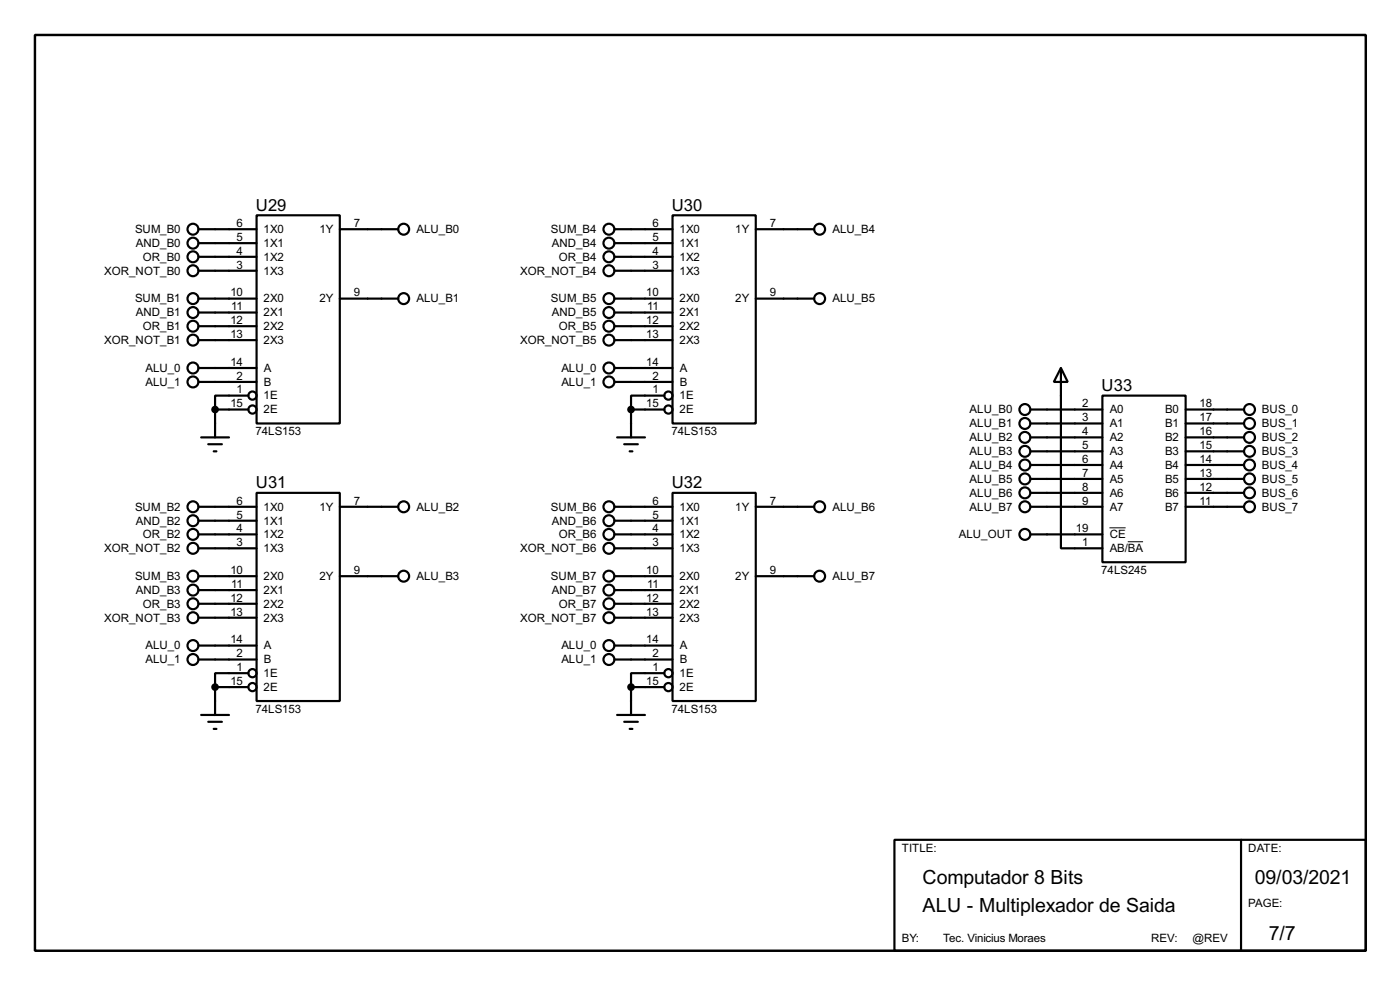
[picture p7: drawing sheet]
<svg xmlns="http://www.w3.org/2000/svg" width="256mm" height="180mm" viewBox="0 0 256 180" stroke-linecap="round" stroke-linejoin="round" font-family="sans-serif">
<path d="M6.4 6.4h243.8v167.6h-243.8z" fill="none" stroke="#000" stroke-width=".45"/>
<g fill="none" stroke="#000" stroke-width=".4">
<path d="M47 39.4h15.3v38.1h-15.3zM123.2 39.4h15.3v38.1h-15.3zM36.4 42h10.6M36.4 44.5h10.6M36.4 47h10.6M36.4 49.6h10.6M36.4 54.7h10.6M36.4 57.2h10.6M36.4 59.7h10.6M62.3 42h10.7M62.3 54.7h10.7M112.6 42h10.6"/>
<path d="M112.6 44.5h10.6M112.6 47h10.6M112.6 49.6h10.6M112.6 54.7h10.6M112.6 57.2h10.6M112.6 59.7h10.6M138.5 42h10.7M138.5 54.7h10.7M36.4 62.3h10.6M36.4 67.4h10.6M36.4 69.9h10.6M39.4 75v5.1"/>
<path d="M39.4 75h6.1M45.5 72.4h-6.1v2.6M112.6 62.3h10.6M112.6 67.4h10.6M112.6 69.9h10.6M115.6 75h6.1M115.6 75v5.1M121.7 72.4h-6.1v2.6M188.8 75h13.2M188.8 77.5h13.2M194.4 67.4l1.2 2.5h-2.5zM194.4 67.4v33h7.6"/>
<path d="M202 72.4h15.2v30.5h-15.2zM217.2 75h10.7M217.2 77.5h10.7M36.4 92.8h10.6M36.4 95.3h10.6M36.4 97.8h10.6M36.9 80.1h5.1M38.2 81.3h2.5M39.2 82.6h.5M47 90.2h15.3v38.1h-15.3zM62.3 92.8h10.7M112.6 92.8h10.6"/>
<path d="M112.6 95.3h10.6M112.6 97.8h10.6M113.1 80.1h5.1M114.4 81.3h2.5M115.4 82.6h.5M123.2 90.2h15.3v38.1h-15.3zM138.5 92.8h10.7M188.8 92.8h13.2M188.8 97.8h13.2M188.8 82.6h13.2M188.8 80.1h13.2M188.8 85.1h13.2"/>
<path d="M188.8 87.7h13.2M188.8 90.2h13.2M217.2 92.8h10.7M217.2 82.6h10.7M217.2 80.1h10.7M217.2 85.1h10.7M217.2 87.7h10.7M217.2 90.2h10.7M36.4 100.4h10.6M36.4 105.5h10.6M36.4 108h10.6M36.4 110.5h10.6"/>
<path d="M36.4 113.1h10.6M36.4 118.2h10.6M62.3 105.5h10.7M112.6 100.4h10.6M112.6 105.5h10.6M112.6 108h10.6M112.6 110.5h10.6M112.6 113.1h10.6M112.6 118.2h10.6M138.5 105.5h10.7M36.4 120.7h10.6M36.9 130.9h5.1"/>
<path d="M38.2 132.1h2.5M39.2 133.4h.5M39.4 125.8v5.1M39.4 125.8h6.1M45.5 123.2h-6.1v2.6M112.6 120.7h10.6M113.1 130.9h5.1M114.4 132.1h2.5M115.4 133.4h.5M115.6 125.8v5.1M115.6 125.8h6.1M121.7 123.2h-6.1v2.6"/>
<path d="M163.9 153.7h86.3v20.3h-86.3zM227.4 153.7v20.3"/>
<circle cx="35.3" cy="42" r="1"/>
<circle cx="35.3" cy="49.6" r="1"/>
<circle cx="35.3" cy="47" r="1"/>
<circle cx="35.3" cy="44.5" r="1"/>
<circle cx="35.3" cy="59.7" r="1"/>
<circle cx="35.3" cy="57.2" r="1"/>
<circle cx="35.3" cy="54.7" r="1"/>
<circle cx="73.9" cy="42" r="1"/>
<circle cx="73.9" cy="54.7" r="1"/>
<circle cx="111.5" cy="47" r="1"/>
<circle cx="111.5" cy="49.6" r="1"/>
<circle cx="111.5" cy="42" r="1"/>
<circle cx="111.5" cy="44.5" r="1"/>
<circle cx="111.5" cy="57.2" r="1"/>
<circle cx="111.5" cy="54.7" r="1"/>
<circle cx="111.5" cy="59.7" r="1"/>
<circle cx="150.1" cy="42" r="1"/>
<circle cx="150.1" cy="54.7" r="1"/>
<circle cx="35.3" cy="67.4" r="1"/>
<circle cx="35.3" cy="69.9" r="1"/>
<circle cx="35.3" cy="62.3" r="1"/>
<circle cx="46.2" cy="72.4" r=".75"/>
<circle cx="46.2" cy="75" r=".75"/>
<circle cx="111.5" cy="62.3" r="1"/>
<circle cx="111.5" cy="69.9" r="1"/>
<circle cx="111.5" cy="67.4" r="1"/>
<circle cx="122.4" cy="75" r=".75"/>
<circle cx="122.4" cy="72.4" r=".75"/>
<circle cx="187.7" cy="75" r="1"/>
<circle cx="187.7" cy="77.5" r="1"/>
<circle cx="228.9" cy="77.5" r="1"/>
<circle cx="228.9" cy="75" r="1"/>
<circle cx="35.3" cy="95.3" r="1"/>
<circle cx="35.3" cy="97.8" r="1"/>
<circle cx="35.3" cy="92.8" r="1"/>
<circle cx="73.9" cy="92.8" r="1"/>
<circle cx="111.5" cy="92.8" r="1"/>
<circle cx="111.5" cy="95.3" r="1"/>
<circle cx="111.5" cy="97.8" r="1"/>
<circle cx="150.1" cy="92.8" r="1"/>
<circle cx="187.7" cy="90.2" r="1"/>
<circle cx="187.7" cy="85.1" r="1"/>
<circle cx="187.7" cy="82.6" r="1"/>
<circle cx="187.7" cy="80.1" r="1"/>
<circle cx="187.7" cy="87.7" r="1"/>
<circle cx="187.7" cy="92.8" r="1"/>
<circle cx="187.7" cy="97.8" r="1"/>
<circle cx="228.9" cy="90.2" r="1"/>
<circle cx="228.9" cy="87.7" r="1"/>
<circle cx="228.9" cy="82.6" r="1"/>
<circle cx="228.9" cy="92.8" r="1"/>
<circle cx="228.9" cy="85.1" r="1"/>
<circle cx="228.9" cy="80.1" r="1"/>
<circle cx="35.3" cy="118.2" r="1"/>
<circle cx="35.3" cy="108" r="1"/>
<circle cx="35.3" cy="110.5" r="1"/>
<circle cx="35.3" cy="113.1" r="1"/>
<circle cx="35.3" cy="100.4" r="1"/>
<circle cx="35.3" cy="105.5" r="1"/>
<circle cx="73.9" cy="105.5" r="1"/>
<circle cx="111.5" cy="105.5" r="1"/>
<circle cx="111.5" cy="100.4" r="1"/>
<circle cx="111.5" cy="118.2" r="1"/>
<circle cx="111.5" cy="110.5" r="1"/>
<circle cx="111.5" cy="108" r="1"/>
<circle cx="111.5" cy="113.1" r="1"/>
<circle cx="150.1" cy="105.5" r="1"/>
<circle cx="35.3" cy="120.7" r="1"/>
<circle cx="46.2" cy="125.8" r=".75"/>
<circle cx="46.2" cy="123.2" r=".75"/>
<circle cx="111.5" cy="120.7" r="1"/>
<circle cx="122.4" cy="125.8" r=".75"/>
<circle cx="122.4" cy="123.2" r=".75"/>
</g>
<g fill="#000" stroke="#000" stroke-width=".4">
<circle cx="39.4" cy="75" r=".5"/>
<circle cx="115.6" cy="75" r=".5"/>
<circle cx="39.4" cy="125.8" r=".5"/>
<circle cx="115.6" cy="125.8" r=".5"/>
</g>
<path d="M203.3 96.6h2.9M206.6 99.2h2.8" fill="none" stroke="#000" stroke-width=".18"/>
<g font-size="4">
<text x="169" y="161.9">Computador 8 Bits</text>
<text x="229.9" y="161.9">09/03/2021</text>
<text x="169" y="166.9">ALU - Multiplexador de Saida</text>
<text x="232.5" y="172">7/7</text>
</g>
<g font-size="3.4">
<text x="46.9" y="38.6">U29</text>
<text x="123.1" y="38.6">U30</text>
<text x="201.8" y="71.6">U33</text>
<text x="46.9" y="89.4">U31</text>
<text x="123.1" y="89.4">U32</text>
</g>
<g font-size="2.4">
<text x="43.4" y="41.6">6</text>
<text x="64.8" y="41.6">7</text>
<text x="119.6" y="41.6">6</text>
<text x="141" y="41.6">7</text>
<text x="24.7" y="42.7">SUM_B0</text>
<text x="24.9" y="45.2">AND_B0</text>
<text x="26.2" y="47.7">OR_B0</text>
<text x="43.4" y="44.1">5</text>
<text x="43.4" y="46.6">4</text>
<text x="48.3" y="42.7">1X0</text>
<text x="48.3" y="45.2">1X1</text>
<text x="48.3" y="47.7">1X2</text>
<text x="58.5" y="42.7">1Y</text>
<text x="76.3" y="42.7">ALU_B0</text>
<text x="100.9" y="42.7">SUM_B4</text>
<text x="101.1" y="45.2">AND_B4</text>
<text x="102.4" y="47.7">OR_B4</text>
<text x="119.6" y="44.1">5</text>
<text x="119.6" y="46.6">4</text>
<text x="124.5" y="42.7">1X0</text>
<text x="124.5" y="45.2">1X1</text>
<text x="124.5" y="47.7">1X2</text>
<text x="134.7" y="42.7">1Y</text>
<text x="152.5" y="42.7">ALU_B4</text>
<text x="19.1" y="50.3">XOR_NOT_B0</text>
<text x="43.4" y="49.2">3</text>
<text x="48.3" y="50.3">1X3</text>
<text x="95.3" y="50.3">XOR_NOT_B4</text>
<text x="119.6" y="49.2">3</text>
<text x="124.5" y="50.3">1X3</text>
<text x="24.7" y="55.4">SUM_B1</text>
<text x="24.9" y="57.9">AND_B1</text>
<text x="42.2" y="54.3">10</text>
<text x="42.2" y="59.3">12</text>
<text x="42.4" y="56.8">11</text>
<text x="48.3" y="55.4">2X0</text>
<text x="48.3" y="57.9">2X1</text>
<text x="58.5" y="55.4">2Y</text>
<text x="64.8" y="54.3">9</text>
<text x="76.3" y="55.4">ALU_B1</text>
<text x="100.9" y="55.4">SUM_B5</text>
<text x="101.1" y="57.9">AND_B5</text>
<text x="118.4" y="54.3">10</text>
<text x="118.4" y="59.3">12</text>
<text x="118.6" y="56.8">11</text>
<text x="124.5" y="55.4">2X0</text>
<text x="124.5" y="57.9">2X1</text>
<text x="134.7" y="55.4">2Y</text>
<text x="141" y="54.3">9</text>
<text x="152.5" y="55.4">ALU_B5</text>
<text x="19.1" y="63">XOR_NOT_B1</text>
<text x="26.2" y="60.4">OR_B1</text>
<text x="42.2" y="61.9">13</text>
<text x="48.3" y="60.4">2X2</text>
<text x="48.3" y="63">2X3</text>
<text x="95.3" y="63">XOR_NOT_B5</text>
<text x="102.4" y="60.4">OR_B5</text>
<text x="118.4" y="61.9">13</text>
<text x="124.5" y="60.4">2X2</text>
<text x="124.5" y="63">2X3</text>
<text x="26.6" y="68.1">ALU_0</text>
<text x="26.6" y="70.6">ALU_1</text>
<text x="42.2" y="67">14</text>
<text x="43.4" y="69.5">2</text>
<text x="43.4" y="72">1</text>
<text x="48.3" y="68.1">A</text>
<text x="48.3" y="70.6">B</text>
<text x="102.8" y="68.1">ALU_0</text>
<text x="102.8" y="70.6">ALU_1</text>
<text x="118.4" y="67">14</text>
<text x="119.6" y="69.5">2</text>
<text x="119.6" y="72">1</text>
<text x="124.5" y="68.1">A</text>
<text x="124.5" y="70.6">B</text>
<text x="42.2" y="74.6">15</text>
<text x="48.3" y="73.1">1E</text>
<text x="48.3" y="75.7">2E</text>
<text x="118.4" y="74.6">15</text>
<text x="124.5" y="73.1">1E</text>
<text x="124.5" y="75.7">2E</text>
<text x="177.6" y="75.7">ALU_B0</text>
<text x="198.3" y="74.6">2</text>
<text x="198.3" y="77.1">3</text>
<text x="203.3" y="75.7">A0</text>
<text x="213.4" y="75.7">B0</text>
<text x="219.8" y="74.6">18</text>
<text x="219.8" y="77.1">17</text>
<text x="231.2" y="75.7">BUS_0</text>
<text x="46.8" y="79.6">74LS153</text>
<text x="123" y="79.6">74LS153</text>
<text x="177.6" y="78.2">ALU_B1</text>
<text x="177.6" y="83.3">ALU_B3</text>
<text x="177.6" y="80.8">ALU_B2</text>
<text x="198.3" y="79.7">4</text>
<text x="198.3" y="82.2">5</text>
<text x="203.3" y="78.2">A1</text>
<text x="203.3" y="80.8">A2</text>
<text x="203.3" y="83.3">A3</text>
<text x="213.4" y="78.2">B1</text>
<text x="213.4" y="80.8">B2</text>
<text x="213.4" y="83.3">B3</text>
<text x="219.8" y="79.7">16</text>
<text x="219.8" y="82.2">15</text>
<text x="231.2" y="78.2">BUS_1</text>
<text x="231.2" y="80.8">BUS_2</text>
<text x="231.2" y="83.3">BUS_3</text>
<text x="177.6" y="85.8">ALU_B4</text>
<text x="177.6" y="88.4">ALU_B5</text>
<text x="198.3" y="84.7">6</text>
<text x="198.3" y="87.3">7</text>
<text x="198.3" y="89.8">8</text>
<text x="203.3" y="85.8">A4</text>
<text x="203.3" y="88.4">A5</text>
<text x="213.4" y="85.8">B4</text>
<text x="213.4" y="88.4">B5</text>
<text x="219.8" y="84.7">14</text>
<text x="219.8" y="87.3">13</text>
<text x="219.8" y="89.8">12</text>
<text x="231.2" y="85.8">BUS_4</text>
<text x="231.2" y="88.4">BUS_5</text>
<text x="24.7" y="93.5">SUM_B2</text>
<text x="43.4" y="92.4">6</text>
<text x="43.4" y="94.9">5</text>
<text x="48.3" y="93.5">1X0</text>
<text x="58.5" y="93.5">1Y</text>
<text x="64.8" y="92.4">7</text>
<text x="76.3" y="93.5">ALU_B2</text>
<text x="100.9" y="93.5">SUM_B6</text>
<text x="119.6" y="92.4">6</text>
<text x="119.6" y="94.9">5</text>
<text x="124.5" y="93.5">1X0</text>
<text x="134.7" y="93.5">1Y</text>
<text x="141" y="92.4">7</text>
<text x="152.5" y="93.5">ALU_B6</text>
<text x="177.6" y="90.9">ALU_B6</text>
<text x="177.6" y="93.5">ALU_B7</text>
<text x="198.3" y="92.4">9</text>
<text x="203.3" y="90.9">A6</text>
<text x="203.3" y="93.5">A7</text>
<text x="213.4" y="90.9">B6</text>
<text x="213.4" y="93.5">B7</text>
<text x="219.8" y="92.4">11</text>
<text x="231.2" y="90.9">BUS_6</text>
<text x="231.2" y="93.5">BUS_7</text>
<text x="19.1" y="101.1">XOR_NOT_B2</text>
<text x="24.9" y="96">AND_B2</text>
<text x="26.2" y="98.5">OR_B2</text>
<text x="43.4" y="97.4">4</text>
<text x="43.4" y="100">3</text>
<text x="48.3" y="96">1X1</text>
<text x="48.3" y="98.5">1X2</text>
<text x="48.3" y="101.1">1X3</text>
<text x="95.3" y="101.1">XOR_NOT_B6</text>
<text x="101.1" y="96">AND_B6</text>
<text x="102.4" y="98.5">OR_B6</text>
<text x="119.6" y="97.4">4</text>
<text x="119.6" y="100">3</text>
<text x="124.5" y="96">1X1</text>
<text x="124.5" y="98.5">1X2</text>
<text x="124.5" y="101.1">1X3</text>
<text x="175.6" y="98.5">ALU_OUT</text>
<text x="197.1" y="97.4">19</text>
<text x="198.3" y="100">1</text>
<text x="203.3" y="98.5">CE</text>
<text x="203.3" y="101.1">AB/BA</text>
<text x="24.7" y="106.2">SUM_B3</text>
<text x="42.2" y="105.1">10</text>
<text x="42.4" y="107.6">11</text>
<text x="48.3" y="106.2">2X0</text>
<text x="58.5" y="106.2">2Y</text>
<text x="64.8" y="105.1">9</text>
<text x="76.3" y="106.2">ALU_B3</text>
<text x="100.9" y="106.2">SUM_B7</text>
<text x="118.4" y="105.1">10</text>
<text x="118.6" y="107.6">11</text>
<text x="124.5" y="106.2">2X0</text>
<text x="134.7" y="106.2">2Y</text>
<text x="141" y="105.1">9</text>
<text x="152.5" y="106.2">ALU_B7</text>
<text x="201.8" y="105">74LS245</text>
<text x="19.1" y="113.8">XOR_NOT_B3</text>
<text x="24.9" y="108.7">AND_B3</text>
<text x="26.2" y="111.2">OR_B3</text>
<text x="42.2" y="110.1">12</text>
<text x="42.2" y="112.7">13</text>
<text x="48.3" y="108.7">2X1</text>
<text x="48.3" y="111.2">2X2</text>
<text x="48.3" y="113.8">2X3</text>
<text x="95.3" y="113.8">XOR_NOT_B7</text>
<text x="101.1" y="108.7">AND_B7</text>
<text x="102.4" y="111.2">OR_B7</text>
<text x="118.4" y="110.1">12</text>
<text x="118.4" y="112.7">13</text>
<text x="124.5" y="108.7">2X1</text>
<text x="124.5" y="111.2">2X2</text>
<text x="124.5" y="113.8">2X3</text>
<text x="26.6" y="118.9">ALU_0</text>
<text x="42.2" y="117.8">14</text>
<text x="48.3" y="118.9">A</text>
<text x="102.8" y="118.9">ALU_0</text>
<text x="118.4" y="117.8">14</text>
<text x="124.5" y="118.9">A</text>
<text x="26.6" y="121.4">ALU_1</text>
<text x="42.2" y="125.4">15</text>
<text x="43.4" y="120.3">2</text>
<text x="43.4" y="122.8">1</text>
<text x="48.3" y="123.9">1E</text>
<text x="48.3" y="121.4">B</text>
<text x="102.8" y="121.4">ALU_1</text>
<text x="118.4" y="125.4">15</text>
<text x="119.6" y="120.3">2</text>
<text x="119.6" y="122.8">1</text>
<text x="124.5" y="123.9">1E</text>
<text x="124.5" y="121.4">B</text>
<text x="46.8" y="130.4">74LS153</text>
<text x="48.3" y="126.5">2E</text>
<text x="123" y="130.4">74LS153</text>
<text x="124.5" y="126.5">2E</text>
<text x="165.2" y="155.9">TITLE:</text>
<text x="228.7" y="155.9">DATE:</text>
<text x="228.7" y="166">PAGE:</text>
<text x="165.2" y="172.4">BY:</text>
<text x="172.8" y="172.4">Tec. Vinicius Moraes</text>
<text x="210.9" y="172.4">REV:</text>
<text x="218.5" y="172.4">@REV</text>
</g>
</svg>
